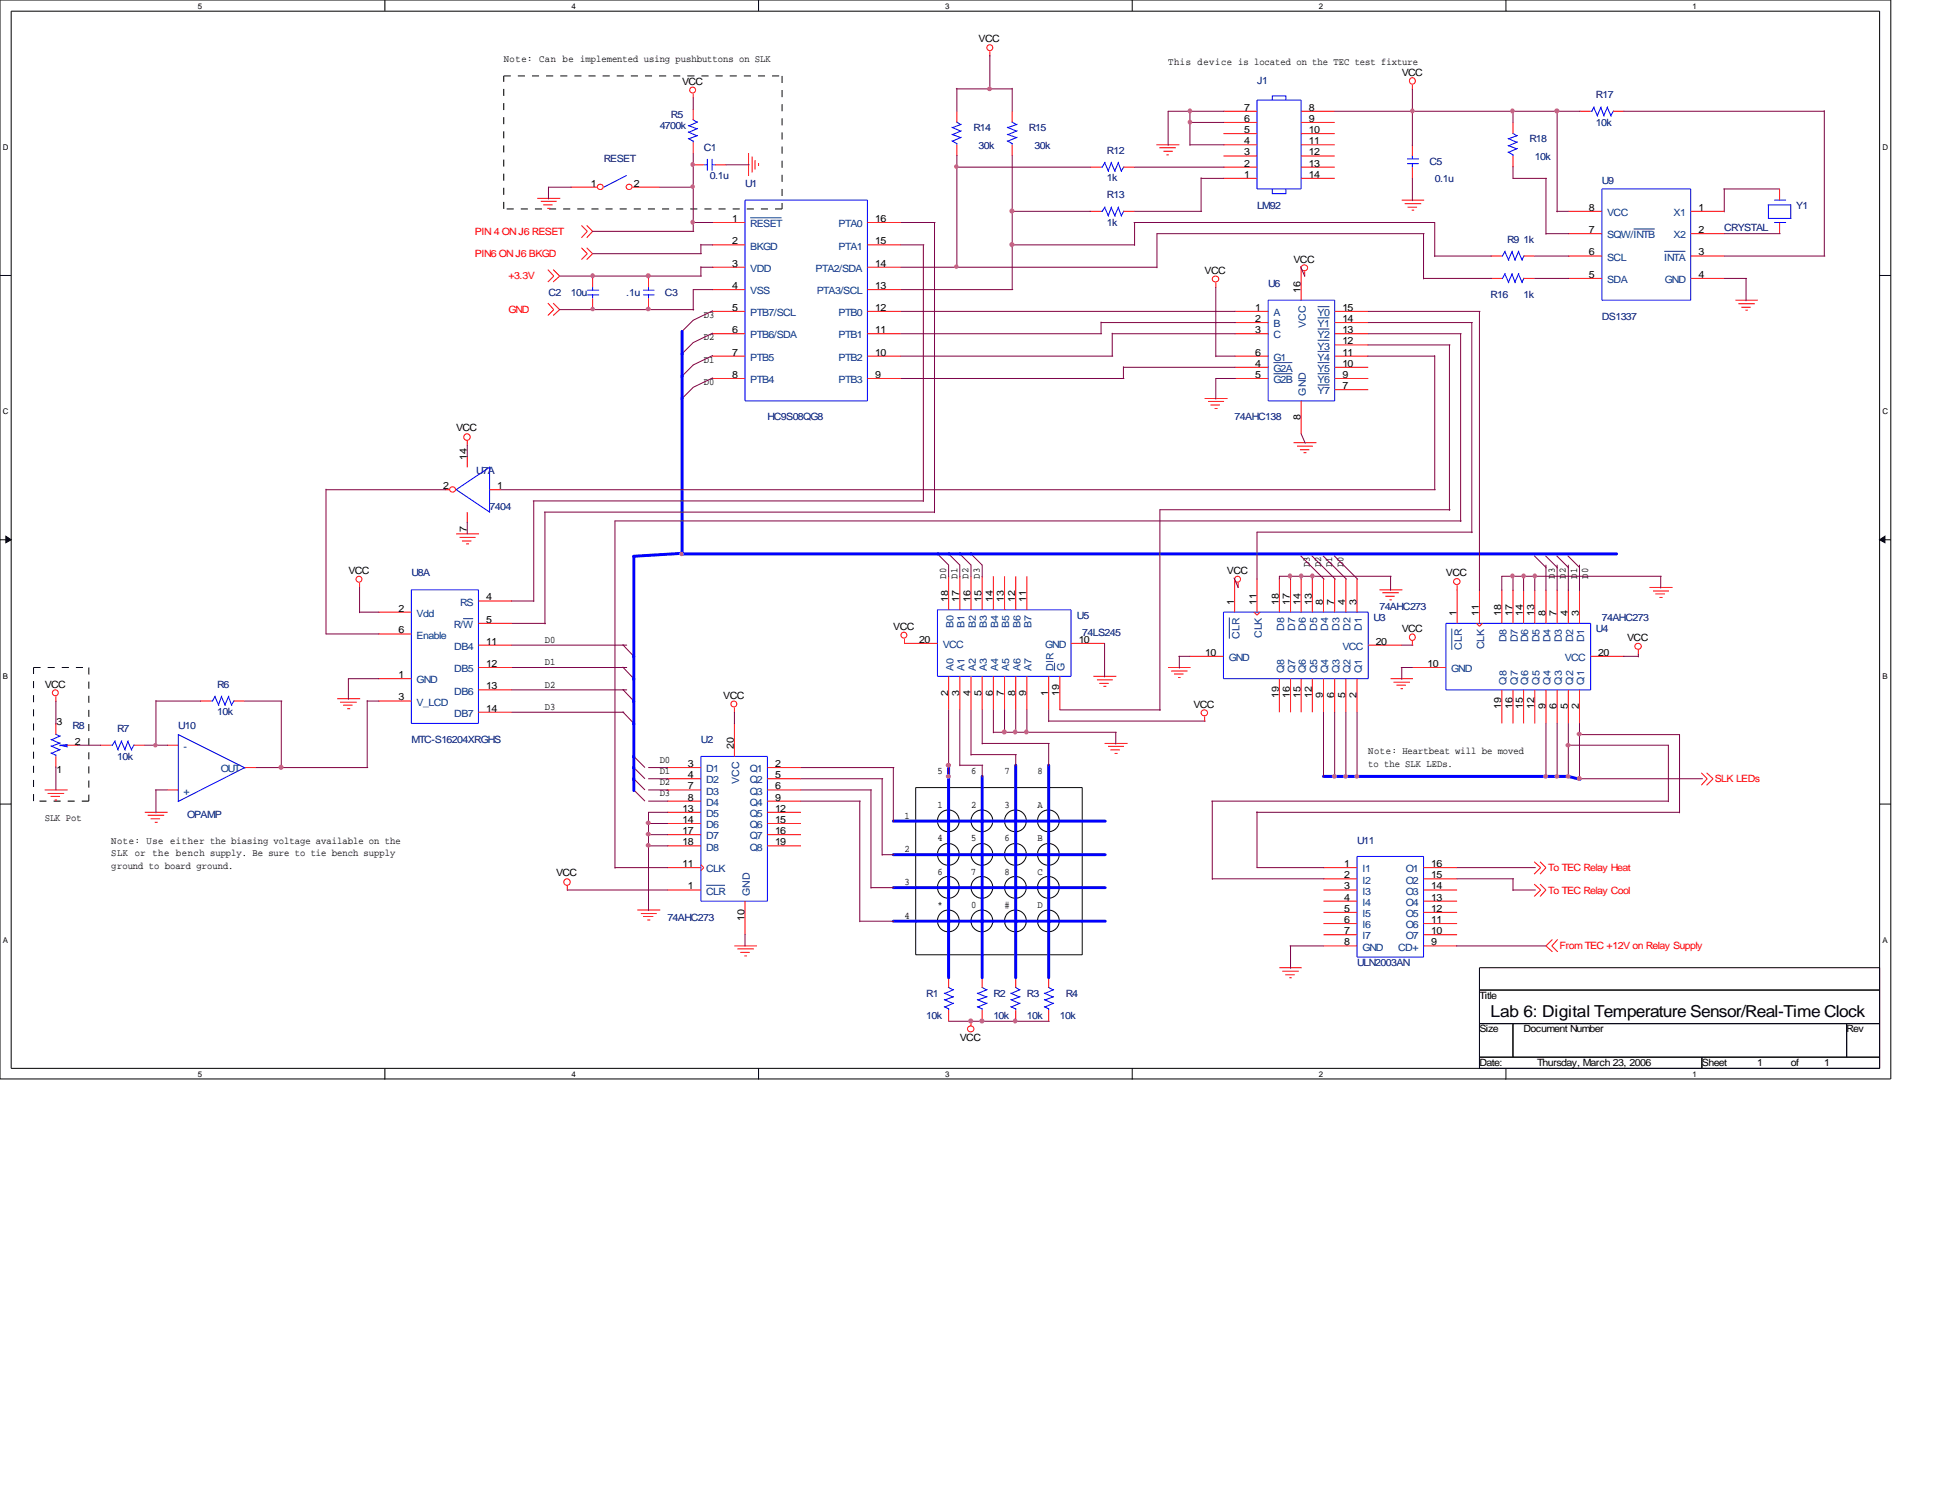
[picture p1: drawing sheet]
<svg xmlns="http://www.w3.org/2000/svg" width="279mm" height="216mm" viewBox="0 0 279 216" stroke-linecap="round" stroke-linejoin="round" font-family="sans-serif">
<g fill="none" stroke="#000" stroke-width=".14">
<path d="M0 0h272v155.2h-272zM1.6 1.6h268.8v152.1h-268.8zM55.4 0v1.6M109.1 0v1.6M162.9 0v1.6M216.7 0v1.6M0 39.6h1.6M270.4 39.6h1.6M0 77.6h1.6M270.4 77.6h1.6M0 115.7h1.6M131.7 113.3h24v24h-24z"/>
<path d="M270.4 115.7h1.6M270.4 139.2h-57.5v14.5M55.4 153.7v1.6M109.1 153.7v1.6M162.9 153.7v1.6M212.9 142.4h57.5M212.9 147.2h57.5M212.9 152.1h57.5M216.7 153.7v1.6M217.7 147.2v4.9M244.9 152.1v1.6M265.7 147.2v4.9"/>
<circle cx="136.4" cy="118.1" r="1.57"/>
<circle cx="141.3" cy="118.1" r="1.57"/>
<circle cx="146.1" cy="118.1" r="1.57"/>
<circle cx="150.8" cy="118.1" r="1.57"/>
<circle cx="136.4" cy="122.9" r="1.57"/>
<circle cx="136.4" cy="127.6" r="1.57"/>
<circle cx="136.4" cy="132.5" r="1.57"/>
<circle cx="141.3" cy="122.9" r="1.57"/>
<circle cx="141.3" cy="127.6" r="1.57"/>
<circle cx="141.3" cy="132.5" r="1.57"/>
<circle cx="146.1" cy="122.9" r="1.57"/>
<circle cx="146.1" cy="127.6" r="1.57"/>
<circle cx="146.1" cy="132.5" r="1.57"/>
<circle cx="150.8" cy="122.9" r="1.57"/>
<circle cx="150.8" cy="127.6" r="1.57"/>
<circle cx="150.8" cy="132.5" r="1.57"/>
</g>
<path d="M.8 77.1l.8 .5-.8 .5zM270.4 77.6l.8-.5v1z" fill="#000" stroke="#000" stroke-width=".14"/>
<path d="M72.5 10.9h40M112.5 10.9v19.2M72.5 30.1v-19.2M112.5 30.1h-40M4.8 96h8M12.8 96v19.2M4.8 115.2v-19.2M12.8 115.2h-8" fill="none" stroke="#000" stroke-width=".14" stroke-dasharray="1 1 1 1 1 1 1 1" stroke-linecap="butt"/>
<g fill="none" stroke="#f00" stroke-width=".14">
<path d="M99.7 13.5v.6M99.7 15.7v1.6M137.7 16v1.6M142.4 7.4v.7M145.6 16v1.6M176 16h4.8M176 19.2h4.8M176 17.6h4.8M187.2 16h4.8M187.2 19.2h4.8M187.2 17.6h4.8M203.2 12.2v.7"/>
<path d="M217.7 17.6v1.6M227.2 16h1.7M232.1 16h1.6M77.3 28.5h3.3M77.8 29h2.3M78.1 29.5h1.4M78.7 30h.5M78.8 38.8l.9 .9-.9 .9M79.6 38.8l.9 .9-.9 .9M82.1 26.9h3.8M83.7 35.6l.8 .9-.8 .8M83.7 32.4l.8 .9-.8 .9"/>
<path d="M84.4 35.6l.9 .9-.9 .8M84.4 32.4l.9 .9-.9 .9M85.3 39.7v1.6M91 26.9h3.9M93.3 39.7v1.6M99.7 20.5v1.6M99.7 23.7h1.6M102.4 32h4.8M102.4 35.2h4.8M102.4 38.4h4.8M102.9 23.7h1.6M107.7 22v3.3"/>
<path d="M108.2 22.5v2.3M108.6 23v1.4M109.1 23.5v.4M124.8 32h4.8M124.8 35.2h4.8M124.8 38.4h4.8M137.7 20.8v1.6M145.6 20.8v1.6M156.8 24h1.6M156.8 30.4h1.6M161.6 24h1.6M161.6 30.4h1.6"/>
<path d="M166.4 20.8h3.3M166.8 21.3h2.4M167.4 21.8h1.3M167.8 22.3h.3M176 20.8h4.8M176 24h4.8M176 25.7h4.8M176 22.4h4.8M187.2 20.8h4.8M187.2 38.4v4.8M187.2 24h4.8M187.2 25.7h4.8"/>
<path d="M187.2 22.4h4.8M187.7 39v.8M201.7 28.8h3.2M202.1 29.3h2.4M202.5 29.8h1.4M203.1 30.2h.4M203.2 20.8v1.6M203.2 24v1.7M214.5 36.8h1.6M217.7 22.4v1.6M219.2 36.8h1.6M225.6 30.4h4.9"/>
<path d="M225.6 33.6h4.9M225.6 36.8h4.9M243.2 30.4h4.9M243.2 33.6h4.9M243.2 36.8h4.9M256 27.2v1.6M256 32v1.6M78.8 43.6l.9 .9-.9 .9M79.6 43.6l.9 .9-.9 .9M85.3 42.9v1.6M93.3 42.9v1.6M102.4 41.7h4.8"/>
<path d="M102.4 44.8h4.8M102.4 48h4.8M102.4 51.2h4.8M102.4 54.4h4.8M124.8 41.7h4.8M124.8 44.8h4.8M124.8 48h4.8M124.8 51.2h4.8M124.8 54.4h4.8M173.3 57.3h3.3M173.8 57.7h2.3M174.2 58.3h1.3"/>
<path d="M174.8 58.8h.4M174.9 40.6v.8M177.6 44.8h4.9M177.6 48h4.9M177.6 51.2h4.9M177.6 54.4h4.9M177.6 46.4h4.9M177.6 52.8h4.9M187.2 57.7v4.7M192 44.8h4.8M192 48h4.8M192 51.2h4.8"/>
<path d="M192 54.4h4.8M192 46.4h4.8M192 49.6h4.8M192 52.8h4.8M192 56h4.8M214.5 40h1.6M219.2 40h1.6M225.6 40h4.9M243.2 40h4.9M249.7 43.2h3.2M250.1 43.7h2.4M250.5 44.2h1.4"/>
<path d="M251.1 44.6h.4M64 70.4h.7M65.6 76.8h3.3M66.1 77.3h2.3M66.5 77.8h1.3M67.1 78.2h.4M67.2 63.4v.7M67.2 65.6v1.6M67.2 73.7v1.5M70.4 70.4h1.7M186.1 63.7h3.3M186.6 64.2h2.3"/>
<path d="M187 64.7h1.4M187.5 65.1h.5M51.7 83.8v.8M54.4 97.6h4.8M54.4 88.1h4.8M54.4 91.2h4.8M68.8 96h4.9M68.8 92.8h4.9M68.8 99.2h4.9M68.8 86.4h4.9M68.8 89.7h4.9M130.1 91.9v.7"/>
<path d="M130.1 92.5h4.8M136.5 82.9v4.8M136.5 97.3v4.8M138.1 82.9v4.8M138.1 97.3v4.8M139.7 82.9v4.8M139.7 97.3v4.8M141.3 82.9v4.8M141.3 97.3v4.8M142.9 82.9v4.8M142.9 97.3v4.8M144.5 82.9v4.8"/>
<path d="M144.5 97.3v4.8M146.1 82.9v4.8M146.1 97.3v4.8M147.7 82.9v4.8M147.7 97.3v4.8M150.9 97.3v4.8M152.5 97.3v4.8M154.1 92.5h4.8M157.3 97.3h3.3M157.8 97.8h2.3M158.2 98.3h1.3M158.7 98.7h.5"/>
<path d="M168.1 96h3.2M168.5 96.5h2.4M168.9 96.9h1.4M169.5 97.5h.3M171.2 94.4h4.8M177.6 83.2v4.9M178.1 83.8v.8M180.4 88.1l.4 .4 .5-.4M180.8 83.2v4.9M184.1 83.2v4.9M184.1 97.6v4.8M185.7 83.2v4.9"/>
<path d="M185.7 97.6v4.8M187.2 83.2v4.9M187.2 97.6v4.8M188.8 83.2v4.9M188.8 97.6v4.8M190.4 83.2v4.9M190.4 97.6v4.8M192 83.2v4.9M192 97.6v4.8M193.6 83.2v4.9M193.6 97.6v4.8M195.2 83.2v4.9"/>
<path d="M195.2 97.6v4.8M196.8 92.8h4.9M198.5 84.8h3.3M198.9 85.3h2.4M199.3 85.8h1.4M199.9 86.3h.3M200.1 97.6h3.2M200.5 98.1h2.4M200.9 98.6h1.4M201.5 99.1h.3M203.2 96h4.8M203.2 92.2v.7"/>
<path d="M209.6 84.2v5.5M212.4 89.7l.5 .4 .4-.4M212.9 84.8v4.9M216.1 84.8v4.9M216.1 99.2v4.9M217.7 84.8v4.9M217.7 99.2v4.9M219.2 84.8v4.9M219.2 99.2v4.9M220.8 84.8v4.9M220.8 99.2v4.9M222.4 84.8v4.9"/>
<path d="M222.4 99.2v4.9M224 84.8v4.9M224 99.2v4.9M225.6 84.8v4.9M225.6 99.2v4.9M227.2 84.8v4.9M227.2 99.2v4.9M228.9 94.4h4.8M235.7 93.5v.6M237.3 84.5h3.3M237.8 85h2.3M238.2 85.4h1.3"/>
<path d="M238.8 85.9h.4M6.4 113.6h3.3M6.9 114.1h2.3M7.3 114.6h1.3M7.9 115.1h.3M8 100.2v.7M8 104.1v1.6M8 108.8v1.6M9.7 107.2h1.5M14.4 107.2h1.6M19.2 107.2h1.6M20.8 116.8h3.3"/>
<path d="M21.3 117.3h2.3M21.7 117.8h1.3M22.3 118.3h.4M24 113.6h1.7M24 107.2h1.7M28.8 100.8h1.6M33.6 100.8h1.6M35.2 110.4h1.6M48.5 100.5h3.3M48.9 101h2.4M49.4 101.4h1.3M50 101.9h.4"/>
<path d="M54.4 100.8h4.8M68.8 102.4h4.9M96 116.8h4.8M96 113.6h4.8M96 110.4h4.8M96 112h4.8M96 115.2h4.8M96 118.4h4.8M105.7 101.8v.7M105.7 104.1v4.7M110.4 116.8h4.8M110.4 113.6h4.8"/>
<path d="M110.4 110.4h4.8M110.4 112h4.8M110.4 115.2h4.8M110.4 118.4h4.8M158.9 106.9h3.3M159.4 107.4h2.3M159.8 107.9h1.3M160.4 108.4h.4M173.3 103v.8M244.8 111.2l.8 .8-.8 .9M245.5 111.2l1 .8-1 .9M81.6 127.4v.7"/>
<path d="M91.7 130.9h3.3M92.2 131.4h2.3M92.5 131.8h1.5M93.1 132.3h.5M96 120.1h4.8M96 121.7h4.8M96 124.8h4.8M96 128h4.8M100.8 124.4l.5 .4-.5 .4M105.7 136.1h3.2M106.1 136.5h2.4M106.5 137h1.4"/>
<path d="M107.1 137.5h.3M107.2 129.6v4.9M110.4 120.1h4.8M110.4 121.7h4.8M184.1 139.2h3.2M184.5 139.7h2.4M190.4 136.1h4.8M190.4 124.8h4.8M190.4 128h4.8M190.4 126.4h4.8M190.4 129.6h4.8M190.4 131.2h4.8"/>
<path d="M190.4 132.8h4.8M190.4 134.5h4.8M204.8 136.1h4.8M204.8 124.8h4.8M204.8 128h4.8M204.8 126.4h4.8M204.8 129.6h4.8M204.8 131.2h4.8M204.8 132.8h4.8M204.8 134.5h4.8M220.7 124l1 .8-1 .9M220.7 127.2l1 .8-1 .9"/>
<path d="M221.6 124l.8 .8-.8 .9M221.6 127.2l.8 .8-.8 .9M223.4 135.1l-1 1 1 .8M224.1 135.1l-.8 1 .8 .8M136.5 140.5v1.6M136.5 145.3v1.6M139.7 146.8v.8M141.3 140.5v1.6M141.3 145.3v1.6M146.1 140.5v1.6M146.1 145.3v1.6M150.9 140.5v1.6"/>
<path d="M150.9 145.3v1.6M184.9 140.2h1.4M185.5 140.6h.3"/>
<circle cx="99.7" cy="13" r=".42"/>
<circle cx="142.4" cy="6.9" r=".42"/>
<circle cx="203.2" cy="11.6" r=".45"/>
<circle cx="86.4" cy="26.9" r=".4"/>
<circle cx="90.5" cy="26.9" r=".4"/>
<circle cx="187.7" cy="38.5" r=".45"/>
<circle cx="174.9" cy="40.1" r=".45"/>
<circle cx="65.1" cy="70.4" r=".4"/>
<circle cx="67.2" cy="62.9" r=".47"/>
<circle cx="8" cy="99.7" r=".42"/>
<circle cx="51.6" cy="83.3" r=".42"/>
<circle cx="130" cy="91.4" r=".42"/>
<circle cx="178.1" cy="83.3" r=".42"/>
<circle cx="203.2" cy="91.7" r=".45"/>
<circle cx="209.6" cy="83.7" r=".45"/>
<circle cx="235.7" cy="93" r=".45"/>
<circle cx="105.6" cy="101.3" r=".42"/>
<circle cx="173.3" cy="102.5" r=".45"/>
<circle cx="81.6" cy="126.9" r=".47"/>
<circle cx="139.7" cy="148" r=".45"/>
</g>
<g fill="none" stroke="#00f" stroke-width=".14">
<path d="M99 19.9l.7 .4M99 19l1.3 .6M99 18l1.3 .5M99.7 17.2l.6 .4M100.4 19.5l-1.3 .5M100.4 18.5l-1.3 .5M100.4 17.5l-1.3 .6M136.9 19.3l1.4 .5M136.9 18.3l1.4 .6M137.6 17.5l.7 .4M138.3 19.7l-1.3 .6M138.3 18.8l-1.3 .6"/>
<path d="M138.3 17.9l-1.3 .5M144.9 19.3l1.4 .5M144.9 18.3l1.4 .6M145.5 17.5l.8 .4M146.4 19.7l-1.5 .6M146.4 18.8l-1.5 .6M146.4 17.9l-1.5 .5M180.8 14.4h6.4v12.8h-6.4zM183 14.4v-.6h2v.6M216.9 19.9l1.4 .6M217.6 19.1l.7 .5M218.4 19.5l-1.4 .5"/>
<path d="M228.9 16h.2M229.3 15.4l.6 1.4M229.4 15.3l-.4 .7M230.3 15.4l.5 1.4M230.4 15.3l-.6 1.4M231.2 15.4l.6 1.4M231.3 15.3l-.6 1.4M232.2 15.9l-.5 .8M90.2 25.2l-3.3 1.7M99.7 20.2v.3M101.3 23.7h.6M101.8 22.9v1.7"/>
<path d="M102.4 22.9v1.7M102.4 23.7h.6M107.2 28.8h17.6v28.9h-17.6zM136.9 20.2l.8 .5M137.7 20.6v.2M144.9 20.2l.7 .5M145.6 20.6v.2M158.4 24h.3M158.4 30.4h.3M158.9 23.4l.6 1.3M158.9 29.8l.6 1.4M159 23.3l-.4 .7"/>
<path d="M159 29.7l-.4 .7M159.9 23.4l.5 1.3M159.9 29.8l.5 1.4M159.9 23.3l-.5 1.3M159.9 29.7l-.5 1.4M160.9 23.4l.5 1.3M160.9 29.8l.5 1.4M161 23.3l-.6 1.3M161 29.7l-.6 1.4M161.7 24l-.4 .6M161.7 30.3l-.4 .8M183 27.2v.7h2v-.7"/>
<path d="M202.4 23.5h1.7M202.4 22.9h1.7M203.2 22.4v.5M203.2 23.5v.5M216.1 36.8h.1M216.5 39.4l.6 1.3M216.5 36.2l.6 1.3M216.6 39.3l-.4 .7M216.6 36.1l-.4 .7M216.9 21.8l.8 .5M216.9 20.9l1.4 .5M217.5 39.4l.5 1.3"/>
<path d="M217.5 36.2l.5 1.3M217.6 39.3l-.6 1.3M217.6 36.1l-.6 1.3M217.7 22.2v.2M218.4 21.3l-1.4 .6M218.4 20.4l-1.4 .6M218.4 39.4l.6 1.3M218.4 36.2l.6 1.3M218.5 39.3l-.6 1.3M218.5 36.1l-.6 1.3M219.3 40l-.4 .6M219.3 36.7l-.4 .7"/>
<path d="M230.5 27.2h12.7v16h-12.7zM254.3 29.5h3.3M254.4 31.4h3.3M254.4 29.5v2M255.3 32h1.7M255.3 28.8h1.7M257.6 29.4v2M84.5 42.4h1.7M84.5 41.7h1.7M85.3 41.2v.5M85.3 42.3v.6M92.5 42.4h1.6"/>
<path d="M92.5 41.7h1.6M93.3 41.2v.5M93.3 42.3v.6M182.5 43.2h9.5v14.5h-9.5zM216.1 40h.1M65.5 70.4l4.9 3.3M70.4 67.2v6.5M70.5 67.1l-4.9 3.3M59.2 84.8h9.6v19.3h-9.6zM134.9 87.7h19.2v9.6h-19.2zM176 88.1h20.8v9.5h-20.8zM208 89.7h20.9v9.5h-20.9z"/>
<path d="M7.3 106.3l1.3 .6M7.3 107.3l1.3 .6M7.3 108.3l.7 .3M8 105.6l.6 .3M8 108.5v.3M8.6 107.2h1.1M8.6 107.2l1.1 .2M8.7 107.8l-1.3 .6M8.7 106.8l-1.3 .6M8.7 105.8l-1.3 .6M9.7 107.1l-1.1 .2M9.7 107v.4"/>
<path d="M16 107.2h.3M16.5 106.6l.5 1.3M16.6 106.5l-.4 .7M17.4 106.6l.6 1.3M17.5 106.5l-.6 1.4M18.4 106.6l.6 1.3M18.5 106.5l-.6 1.4M19.3 107.1l-.4 .8M25.7 105.7l9.6 4.8M25.7 105.6v9.6M30.4 100.8h.2M30.9 100.2l.6 1.3"/>
<path d="M31 100.1l-.4 .7M31.8 100.2l.6 1.3M31.9 100.1l-.5 1.3M32.9 100.2l.5 1.3M32.9 100.1l-.6 1.3M33.7 100.8l-.4 .6M35.2 110.4l-9.6 4.9M100.8 108.8h9.6v20.8h-9.6zM195.2 123.2h9.6v14.5h-9.6zM135.8 144.8l.7 .3M135.8 143.8l1.4 .6M135.8 142.8l1.4 .6"/>
<path d="M136.4 142l.8 .4M136.5 145v.3M137.2 144.3l-1.3 .6M137.2 143.3l-1.3 .5M137.2 142.3l-1.3 .6M140.5 144.8l.8 .3M140.5 143.8l1.5 .6M140.5 142.8l1.5 .6M141.2 142l.8 .4M141.3 145v.3M142.1 144.3l-1.5 .6M142.1 143.3l-1.5 .5"/>
<path d="M142.1 142.3l-1.5 .6M145.4 144.8l.7 .3M145.4 143.8l1.3 .6M145.4 142.8l1.3 .6M146 142l.7 .4M146.1 145v.3M146.8 144.3l-1.3 .6M146.8 143.3l-1.3 .5M146.8 142.3l-1.3 .6M150.2 144.8l.7 .3M150.2 143.8l1.4 .6M150.2 142.8l1.4 .6"/>
<path d="M150.8 142l.8 .4M150.9 145v.3M151.6 144.3l-1.3 .6M151.6 143.3l-1.3 .5M151.6 142.3l-1.3 .6"/>
</g>
<g fill="none" stroke="#004080" stroke-width=".14">
<path d="M107.9 31.3h4.5M235 32.9h3.1M239.4 36.2h3.1M183.2 52.2h2.7M183.2 53.8h2.7M189.6 44.1h1.7M189.6 45.7h1.7M189.6 47.3h1.7M189.6 48.9h1.7M189.6 50.5h1.7M189.6 52.2h1.7M189.6 53.8h1.7"/>
<path d="M189.6 55.4h1.7M66.6 89h1.5M151.7 95.3v1.2M176.9 88.8v3.1M208.9 90.4v3.1M101.6 127.3h2.7"/>
</g>
<g fill="none" stroke="#800040" stroke-width=".14">
<path d="M99.7 14.1v1.6M137.6 12.8h8M137.7 12.7v3.3M142.4 8v4.8M145.6 12.7v3.3M171.2 17.6h4.9M171.2 16v4.9M176.1 16h-8v4.9M192 16h35.3M203.2 12.8v8.1M217.7 16v1.7M224 16v14.5"/>
<path d="M233.6 16h28.9M262.5 15.9v20.9M80.5 39.7h20.4M82.2 26.9h-3.3v1.7M85.3 36.5h15.6M85.3 33.3h14.5M94.9 26.9h4.9M99.7 22.1v11.2M99.7 32h2.8M100.8 35.1v1.4M100.8 38.4v1.3M100.8 35.2h1.7"/>
<path d="M100.8 38.4h1.7M104.5 23.7h3.3M129.6 32h4.9M129.6 35.2h3.3M129.6 38.4h36.9M132.8 35.2v36.9M134.5 32v41.7M137.7 24h19.2M137.7 22.4v16M145.5 35.2h17.7M145.6 22.4v19.3M145.6 30.4h11.3"/>
<path d="M163.2 32h43.2v4.9M163.2 24h12.9M163.2 30.4h9.7M163.2 32v3.3M171.2 20.8h4.9M172.8 25.6v4.8M172.8 25.7h3.3M187.1 38.4l.6 1.3M203.2 25.7v3.2M204.8 33.6v6.5M204.9 33.6h-38.4v4.9M206.4 36.8h8.1"/>
<path d="M217.7 24v1.7h4.8M220.8 36.8h4.9M222.4 25.7v8M222.4 33.6h3.3M223.9 30.4h1.7M248 27.2h8M248.1 36.8h14.5M248.1 33.6h8M248.1 27.2v3.3M80.5 44.5h19.3M102.5 47.9l-2.8 1.4-1.7 1.7M102.5 54.4l-2.8 1.3-1.7 1.7"/>
<path d="M102.5 44.7l-2.8 1.4-1.7 1.7M102.5 51.1l-2.8 1.4-1.7 1.7M102.5 41.7h-2.8v2.9M129.6 51.2h30.5M129.6 54.4h32.1M129.6 41.7h16.1M129.6 48h28.9M129.6 44.8h48.1M158.4 46.4h19.3M158.4 46.3v1.7M160 47.9v3.3M160 48h17.7"/>
<path d="M161.6 52.7v1.7M161.6 52.8h16.1M174.9 51.2h2.8M174.9 41.3v10M177.7 54.4h-2.8v3M196.8 51.2h9.6M196.8 49.6h11.8M196.8 46.4h15M196.8 48h13.4M196.8 44.8h16.1M204.8 40h9.7M206.4 51.1v19.3"/>
<path d="M208.5 49.6v23.8M210.1 48v27M211.8 46.4v30.2M212.9 44.8v40.1M220.8 40h4.9M248.1 40h3.2M251.2 40v3.3M46.9 70.4v20.8h7.6M46.9 70.4h17.2M67.2 64v1.7M67.2 75.1v1.7M72.1 70.4h134.4"/>
<path d="M76.7 72.1h56.1M76.8 72.1v14.4M78.3 73.7h56.2M78.4 73.7v16M134.8 79.6l1.7 1.7v1.7M136.4 79.6l1.7 1.7v1.7M138 79.6l1.7 1.7v1.7M139.6 79.6l1.7 1.7v1.7M187.1 79.9l3.4 3.4M187.2 62.4l.6 1.4M188.7 79.9l3.4 3.4M190.3 79.9l3.4 3.4"/>
<path d="M191.9 79.9l3.4 3.4M208.6 73.3h-41.7v28.9M210.2 74.9h-121.7v50M211.8 76.5h-31v6.8M220.7 79.9l1.7 1.7M222.3 79.9l1.7 1.7M223.9 79.9l1.7 1.7M225.6 79.9l1.6 1.7M51.7 88.1h2.8M51.7 84.5v3.6M54.5 97.6h-4.4v3M73.6 86.4h3.2"/>
<path d="M73.7 99.2h16.5M73.7 92.8h16.5M73.7 96h16.5M73.7 89.7h4.8M89.6 99.1l1.6 1.7M89.6 95.9l1.6 1.7M89.6 92.7l1.6 1.7M158.9 92.5v4.9M169.6 94.4h1.6M169.7 94.4v1.7M177.5 83.1l.6 1.4M185.7 82.9v.4"/>
<path d="M187.2 82.9v.4M188.8 82.9v.4M200.1 82.9v2M200.2 82.9h-16.1v.4M201.6 96h1.6M201.7 92.8h1.6M201.7 96v1.7M217.7 82.9v2M219.2 82.9v2M220.8 82.9v2M222.4 81.3v3.6M224 81.3v3.6"/>
<path d="M225.6 81.3v3.6M227.2 81.3v3.6M233.6 94.4h2.1M235.7 94.1v.4M238.9 82.9v1.7M239 82.9h-22.9v2M8 100.8v3.3M8 110.3v3.3M11.2 107.2h3.3M20.8 107.2h3.3M22.4 113.6h1.6M22.4 100.8v6.4"/>
<path d="M22.4 113.6v3.3M22.4 100.8h6.5M35.2 100.8h5.4M36.8 110.4h16.1M40.5 100.8v9.7M52.8 100.8h1.7M52.8 100.8v9.6M73.7 102.4h16M89.6 102.4l1.6 1.7M91.1 108.7l1.7 1.7M91.1 113.5l1.7 1.7M91.1 111.9l1.7 1.7"/>
<path d="M91.1 110.3l1.7 1.7M93.3 110.4h2.8M93.3 113.6h2.8M93.3 112h2.8M93.3 115.2h2.8M93.3 118.4h2.8M96.1 116.8h-2.8v14.2M105.7 102.4v1.7M115.2 110.4h13.4M115.2 113.6h10.2M115.2 112h11.8M115.2 115.2h8.6"/>
<path d="M123.7 115.2v17.4M125.3 113.6v14.2M126.9 112v11M128.5 110.4v7.8M136.5 102.1v9.7M138.1 110.1h3.3M138.1 102.1v8.1M139.7 108.5h6.5M139.7 102.1v6.5M141.3 102.1v4.9M141.3 110.1v1.7M141.3 106.9h9.7"/>
<path d="M142.9 102.1v3.3M142.9 105.3h17.7M144.5 102.1v3.3M146.1 102.1v3.3M146.1 108.5v1.7M147.7 102.1v3.3M150.9 102.1v1.7M150.9 106.9v3.3M150.9 103.7h22.5M152.5 102.1h14.5M160.5 105.3v1.7M174.3 115.2h65.7"/>
<path d="M174.4 115.2v11.3M180.8 116.8h60.8M180.8 116.8v8h9.7M190.4 102.4v9.4M192 102.4v9.4M193.6 102.4v9.4M195.2 102.4v9.4M222.4 104.1v7.7M224 104.1v7.7M225.6 107.2h14.4v8.1M225.6 104.1v7.7M227.2 105.7h14.4v11.2"/>
<path d="M227.2 112h17.7M227.2 104.1v8M81.6 128h14.5M88.5 124.8h7.6M93.3 120.1h2.8M93.3 121.7h2.8M107.2 134.4v1.7M123.7 132.5h4.9M125.3 127.7h3.3M126.9 122.9h1.7M174.4 126.4h16.1M185.6 136.1h4.8"/>
<path d="M185.7 136.1v3.2M209.5 136.1h12.9M209.6 124.8h11.3M209.6 126.4h8.2M217.7 128h3.2M217.7 126.4v1.7M136.5 146.9h14.5"/>
</g>
<g fill="none" stroke="#00f" stroke-width=".42">
<path d="M98.1 47.7v32.1M98.1 79.7h134.5M98.2 79.6l-7 .4v33.7M128.5 118.1h30.5M136.5 110.1v30.5M141.3 111.7v28.9M146.1 110.1v30.5M150.9 110.1v30.5M190.4 111.7h35.3M225.6 111.7l1.7 .4M128.5 132.5h30.5M128.5 127.7h30.5"/>
<path d="M128.5 122.9h30.5"/>
</g>
<g fill="#f0f" stroke="#f0f" stroke-width=".14">
<circle cx="192" cy="111.7" r=".28"/>
<circle cx="193.6" cy="111.7" r=".28"/>
<circle cx="40.4" cy="110.4" r=".3"/>
<circle cx="141.3" cy="146.9" r=".3"/>
<circle cx="185.6" cy="82.8" r=".28"/>
<circle cx="99.6" cy="32" r=".28"/>
<circle cx="136.5" cy="110.1" r=".28"/>
<circle cx="85.2" cy="39.7" r=".28"/>
<circle cx="22.4" cy="107.2" r=".25"/>
<circle cx="93.3" cy="121.6" r=".28"/>
<circle cx="139.7" cy="146.9" r=".3"/>
<circle cx="85.3" cy="44.5" r=".25"/>
<circle cx="99.6" cy="23.7" r=".28"/>
<circle cx="99.7" cy="26.8" r=".25"/>
<circle cx="93.3" cy="39.7" r=".3"/>
<circle cx="187.2" cy="82.8" r=".28"/>
<circle cx="219.2" cy="82.8" r=".28"/>
<circle cx="217.6" cy="82.8" r=".28"/>
<circle cx="188.8" cy="82.8" r=".28"/>
<circle cx="147.6" cy="105.3" r=".28"/>
<circle cx="93.3" cy="120" r=".28"/>
<circle cx="220.8" cy="82.8" r=".28"/>
<circle cx="146" cy="146.9" r=".28"/>
<circle cx="144.5" cy="105.3" r=".3"/>
<circle cx="93.3" cy="44.5" r=".28"/>
<circle cx="93.3" cy="118.4" r=".28"/>
<circle cx="146" cy="105.3" r=".28"/>
<circle cx="225.6" cy="107.2" r=".28"/>
<circle cx="227.2" cy="105.6" r=".28"/>
<circle cx="227.2" cy="112" r=".3"/>
<circle cx="171.2" cy="16" r=".28"/>
<circle cx="171.2" cy="17.6" r=".28"/>
<circle cx="137.6" cy="38.4" r=".25"/>
<circle cx="145.6" cy="35.2" r=".3"/>
<circle cx="137.6" cy="24" r=".25"/>
<circle cx="142.4" cy="12.8" r=".28"/>
<circle cx="203.2" cy="16" r=".28"/>
<circle cx="145.6" cy="30.4" r=".3"/>
<circle cx="224" cy="16" r=".3"/>
<circle cx="217.6" cy="16" r=".28"/>
<circle cx="195.2" cy="111.7" r=".28"/>
<circle cx="136.5" cy="111.7" r=".28"/>
<circle cx="98" cy="79.7" r=".25"/>
<circle cx="225.6" cy="111.7" r=".28"/>
<circle cx="222.4" cy="111.7" r=".28"/>
<circle cx="224" cy="111.7" r=".28"/>
</g>
<text font-size="2.4" x="214.5" y="146.2">Lab 6: Digital Temperature Sensor/Real-Time Clock</text>
<g font-size="1.4">
<text x="72.5" y="9">Note: Can be implemented using pushbuttons on SLK</text>
<text x="140.8" y="6.1">VCC</text>
<text x="168.1" y="9.3">This device is located on the TEC test fixture</text>
<text x="201.7" y="10.9">VCC</text>
<text x="98.1" y="12.2">VCC</text>
<text x="179" y="17.5">6</text>
<text x="179" y="15.9">7</text>
<text x="188.3" y="17.5">9</text>
<text x="188.3" y="15.9">8</text>
<text x="179" y="24">2</text>
<text x="179" y="22.4">3</text>
<text x="179" y="20.7">4</text>
<text x="179" y="19.1">5</text>
<text x="188.3" y="24">13</text>
<text x="188.3" y="22.4">12</text>
<text x="188.3" y="20.7">11</text>
<text x="188.3" y="19.1">10</text>
<text x="85" y="26.8">1</text>
<text x="91.2" y="26.8">2</text>
<text x="179" y="25.6">1</text>
<text x="188.3" y="25.6">14</text>
<text x="105.3" y="31.9">1</text>
<text x="105.3" y="35.1">2</text>
<text x="125.9" y="35.1">15</text>
<text x="125.9" y="31.9">16</text>
<text x="228.6" y="30.3">8</text>
<text x="228.6" y="33.5">7</text>
<text x="244.3" y="33.5">2</text>
<text x="244.3" y="30.3">1</text>
<text x="105.3" y="38.4">3</text>
<text x="105.3" y="41.6">4</text>
<text x="125.9" y="41.6">13</text>
<text x="125.9" y="38.4">14</text>
<text x="173.3" y="39.4">VCC</text>
<text x="186.1" y="37.8">VCC</text>
<text x="228.6" y="36.7">6</text>
<text x="228.6" y="40">5</text>
<text x="244.3" y="40">4</text>
<text x="244.3" y="36.7">3</text>
<text x="101.3" y="45.8">D3</text>
<text x="105.3" y="44.7">5</text>
<text x="105.3" y="47.9">6</text>
<text x="125.9" y="47.9">11</text>
<text x="125.9" y="44.7">12</text>
<text x="180.6" y="44.7">1</text>
<text x="180.6" y="46.3">2</text>
<text x="180.6" y="47.9">3</text>
<text x="187.1" y="42.1" transform="rotate(-90 187.1 42.1)">16</text>
<text x="193.1" y="44.7">15</text>
<text x="193.1" y="46.3">14</text>
<text x="193.1" y="47.9">13</text>
<text x="101.3" y="52.2">D1</text>
<text x="101.3" y="48.9">D2</text>
<text x="105.3" y="51.1">7</text>
<text x="125.9" y="51.1">10</text>
<text x="180.6" y="51.1">6</text>
<text x="180.6" y="52.7">4</text>
<text x="193.1" y="49.5">12</text>
<text x="193.1" y="51.1">11</text>
<text x="193.1" y="52.7">10</text>
<text x="101.3" y="55.4">D0</text>
<text x="105.3" y="54.4">8</text>
<text x="125.9" y="54.4">9</text>
<text x="180.6" y="54.4">5</text>
<text x="193.1" y="54.4">9</text>
<text x="193.1" y="56">7</text>
<text x="65.6" y="62.1">VCC</text>
<text x="187.1" y="60.5" transform="rotate(-90 187.1 60.5)">8</text>
<text x="63.8" y="70.4">2</text>
<text x="67.1" y="66.1" transform="rotate(-90 67.1 66.1)">14</text>
<text x="71.5" y="70.4">1</text>
<text x="67.1" y="76.5" transform="rotate(-90 67.1 76.5)">7</text>
<text x="50.1" y="82.5">VCC</text>
<text x="136.1" y="83.2" transform="rotate(-90 136.1 83.2)">D0</text>
<text x="137.8" y="83.2" transform="rotate(-90 137.8 83.2)">D1</text>
<text x="139.4" y="83.2" transform="rotate(-90 139.4 83.2)">D2</text>
<text x="141" y="83.2" transform="rotate(-90 141 83.2)">D3</text>
<text x="176.5" y="82.5">VCC</text>
<text x="188.5" y="81.6" transform="rotate(-90 188.5 81.6)">D3</text>
<text x="190.1" y="81.6" transform="rotate(-90 190.1 81.6)">D2</text>
<text x="191.7" y="81.6" transform="rotate(-90 191.7 81.6)">D1</text>
<text x="193.3" y="81.6" transform="rotate(-90 193.3 81.6)">D0</text>
<text x="208" y="82.9">VCC</text>
<text x="223.7" y="83.2" transform="rotate(-90 223.7 83.2)">D3</text>
<text x="225.3" y="83.2" transform="rotate(-90 225.3 83.2)">D2</text>
<text x="226.9" y="83.2" transform="rotate(-90 226.9 83.2)">D1</text>
<text x="228.5" y="83.2" transform="rotate(-90 228.5 83.2)">D0</text>
<text x="57.3" y="88">2</text>
<text x="69.9" y="86.4">4</text>
<text x="69.9" y="89.6">5</text>
<text x="136.4" y="86.6" transform="rotate(-90 136.4 86.6)">18</text>
<text x="138" y="86.6" transform="rotate(-90 138 86.6)">17</text>
<text x="139.6" y="86.6" transform="rotate(-90 139.6 86.6)">16</text>
<text x="141.2" y="86.6" transform="rotate(-90 141.2 86.6)">15</text>
<text x="142.8" y="86.6" transform="rotate(-90 142.8 86.6)">14</text>
<text x="144.4" y="86.6" transform="rotate(-90 144.4 86.6)">13</text>
<text x="146" y="86.6" transform="rotate(-90 146 86.6)">12</text>
<text x="147.7" y="86.6" transform="rotate(-90 147.7 86.6)">11</text>
<text x="177.5" y="87" transform="rotate(-90 177.5 87)">1</text>
<text x="180.8" y="87" transform="rotate(-90 180.8 87)">11</text>
<text x="184" y="87" transform="rotate(-90 184 87)">18</text>
<text x="185.6" y="87" transform="rotate(-90 185.6 87)">17</text>
<text x="187.1" y="87" transform="rotate(-90 187.1 87)">14</text>
<text x="188.7" y="87" transform="rotate(-90 188.7 87)">13</text>
<text x="190.3" y="87" transform="rotate(-90 190.3 87)">8</text>
<text x="191.9" y="87" transform="rotate(-90 191.9 87)">7</text>
<text x="193.5" y="87" transform="rotate(-90 193.5 87)">4</text>
<text x="195.2" y="87" transform="rotate(-90 195.2 87)">3</text>
<text x="209.5" y="88.6" transform="rotate(-90 209.5 88.6)">1</text>
<text x="212.8" y="88.6" transform="rotate(-90 212.8 88.6)">11</text>
<text x="216" y="88.6" transform="rotate(-90 216 88.6)">18</text>
<text x="217.6" y="88.6" transform="rotate(-90 217.6 88.6)">17</text>
<text x="219.1" y="88.6" transform="rotate(-90 219.1 88.6)">14</text>
<text x="220.7" y="88.6" transform="rotate(-90 220.7 88.6)">13</text>
<text x="222.3" y="88.6" transform="rotate(-90 222.3 88.6)">8</text>
<text x="223.9" y="88.6" transform="rotate(-90 223.9 88.6)">7</text>
<text x="225.6" y="88.6" transform="rotate(-90 225.6 88.6)">4</text>
<text x="227.2" y="88.6" transform="rotate(-90 227.2 88.6)">3</text>
<text x="57.3" y="91.1">6</text>
<text x="69.9" y="92.7">11</text>
<text x="69.9" y="95.9">12</text>
<text x="78.4" y="92.5">D0</text>
<text x="78.4" y="95.7">D1</text>
<text x="128.5" y="90.6">VCC</text>
<text x="132.2" y="92.5">20</text>
<text x="155.2" y="92.5">10</text>
<text x="173.4" y="94.3">10</text>
<text x="198" y="92.7">20</text>
<text x="201.7" y="90.9">VCC</text>
<text x="205.4" y="95.9">10</text>
<text x="230" y="94.3">20</text>
<text x="234.1" y="92.2">VCC</text>
<text x="6.4" y="98.9">VCC</text>
<text x="57.3" y="97.5">1</text>
<text x="57.3" y="100.8">3</text>
<text x="69.9" y="99.1">13</text>
<text x="78.4" y="98.9">D2</text>
<text x="104.1" y="100.5">VCC</text>
<text x="136.4" y="100.1" transform="rotate(-90 136.4 100.1)">2</text>
<text x="138" y="100.1" transform="rotate(-90 138 100.1)">3</text>
<text x="139.6" y="100.1" transform="rotate(-90 139.6 100.1)">4</text>
<text x="141.2" y="100.1" transform="rotate(-90 141.2 100.1)">5</text>
<text x="142.8" y="100.1" transform="rotate(-90 142.8 100.1)">6</text>
<text x="144.4" y="100.1" transform="rotate(-90 144.4 100.1)">7</text>
<text x="146" y="100.1" transform="rotate(-90 146 100.1)">8</text>
<text x="147.7" y="100.1" transform="rotate(-90 147.7 100.1)">9</text>
<text x="150.8" y="100.1" transform="rotate(-90 150.8 100.1)">1</text>
<text x="152.4" y="100.1" transform="rotate(-90 152.4 100.1)">19</text>
<text x="171.7" y="101.8">VCC</text>
<text x="184" y="100.4" transform="rotate(-90 184 100.4)">19</text>
<text x="185.6" y="100.4" transform="rotate(-90 185.6 100.4)">16</text>
<text x="187.1" y="100.4" transform="rotate(-90 187.1 100.4)">15</text>
<text x="188.7" y="100.4" transform="rotate(-90 188.7 100.4)">12</text>
<text x="190.3" y="100.4" transform="rotate(-90 190.3 100.4)">9</text>
<text x="191.9" y="100.4" transform="rotate(-90 191.9 100.4)">6</text>
<text x="193.5" y="100.4" transform="rotate(-90 193.5 100.4)">5</text>
<text x="195.2" y="100.4" transform="rotate(-90 195.2 100.4)">2</text>
<text x="8.1" y="104.2">3</text>
<text x="10.8" y="107.1">2</text>
<text x="69.9" y="102.4">14</text>
<text x="78.4" y="102.1">D3</text>
<text x="105.6" y="107.7" transform="rotate(-90 105.6 107.7)">20</text>
<text x="216" y="102" transform="rotate(-90 216 102)">19</text>
<text x="217.6" y="102" transform="rotate(-90 217.6 102)">16</text>
<text x="219.1" y="102" transform="rotate(-90 219.1 102)">15</text>
<text x="220.7" y="102" transform="rotate(-90 220.7 102)">12</text>
<text x="222.3" y="102" transform="rotate(-90 222.3 102)">9</text>
<text x="223.9" y="102" transform="rotate(-90 223.9 102)">6</text>
<text x="225.6" y="102" transform="rotate(-90 225.6 102)">5</text>
<text x="227.2" y="102" transform="rotate(-90 227.2 102)">2</text>
<text x="8.1" y="111.2">1</text>
<text x="94.9" y="111.3">D1</text>
<text x="94.9" y="109.8">D0</text>
<text x="94.9" y="112.9">D2</text>
<text x="99" y="110.3">3</text>
<text x="99" y="111.9">4</text>
<text x="99" y="113.5">7</text>
<text x="111.5" y="110.3">2</text>
<text x="111.5" y="111.9">5</text>
<text x="111.5" y="113.5">6</text>
<text x="134.9" y="111.3">5</text>
<text x="139.7" y="111.3">6</text>
<text x="144.5" y="111.3">7</text>
<text x="149.3" y="111.3">8</text>
<text x="196.8" y="108.5">Note: Heartbeat will be moved</text>
<text x="196.8" y="110.3">to the SLK LEDs.</text>
<text x="6.4" y="118.1">SLK Pot</text>
<text x="94.9" y="114.6">D3</text>
<text x="98.2" y="116.8">13</text>
<text x="98.2" y="118.4">14</text>
<text x="98.2" y="120">17</text>
<text x="99" y="115.1">8</text>
<text x="111.5" y="115.1">9</text>
<text x="111.5" y="116.8">12</text>
<text x="111.5" y="118.4">15</text>
<text x="111.5" y="120">16</text>
<text x="130.1" y="117.8">1</text>
<text x="134.9" y="116.2">1</text>
<text x="139.7" y="116.2">2</text>
<text x="144.5" y="116.2">3</text>
<text x="149.3" y="116.2">A</text>
<text x="16" y="121.3">Note: Use either the biasing voltage available on the</text>
<text x="16" y="123.2">SLK or the bench supply. Be sure to tie bench supply</text>
<text x="16" y="125.1">ground to board ground.</text>
<text x="98.2" y="121.6">18</text>
<text x="98.2" y="124.7">11</text>
<text x="111.5" y="121.6">19</text>
<text x="130.1" y="122.6">2</text>
<text x="134.9" y="121">4</text>
<text x="134.9" y="125.8">6</text>
<text x="139.7" y="125.8">7</text>
<text x="139.7" y="121">5</text>
<text x="144.5" y="125.8">8</text>
<text x="144.5" y="121">6</text>
<text x="149.3" y="125.8">C</text>
<text x="149.3" y="121">B</text>
<text x="193.4" y="124.7">1</text>
<text x="205.9" y="124.7">16</text>
<text x="80" y="126.1">VCC</text>
<text x="99" y="127.9">1</text>
<text x="130.1" y="127.3">3</text>
<text x="134.9" y="130.6">*</text>
<text x="139.7" y="130.6">0</text>
<text x="144.5" y="130.6">#</text>
<text x="149.3" y="130.6">D</text>
<text x="193.4" y="126.3">2</text>
<text x="193.4" y="127.9">3</text>
<text x="193.4" y="129.5">4</text>
<text x="193.4" y="131.1">5</text>
<text x="205.9" y="126.3">15</text>
<text x="205.9" y="127.9">14</text>
<text x="205.9" y="129.5">13</text>
<text x="205.9" y="131.1">12</text>
<text x="107.1" y="132.4" transform="rotate(-90 107.1 132.4)">10</text>
<text x="130.1" y="132.2">4</text>
<text x="193.4" y="132.8">6</text>
<text x="193.4" y="134.4">7</text>
<text x="193.4" y="136">8</text>
<text x="205.9" y="136">9</text>
<text x="205.9" y="132.8">11</text>
<text x="205.9" y="134.4">10</text>
<text x="212.9" y="143.7">Title</text>
<text x="138.1" y="149.8">VCC</text>
<text x="212.9" y="148.5">Size</text>
<text x="219.2" y="148.5">Document Number</text>
<text x="265.7" y="148.5">Rev</text>
<text x="212.9" y="153.3">Date:</text>
<text x="221.1" y="153.3">Thursday, March 23, 2006</text>
<text x="244.9" y="153.3">Sheet</text>
<text x="252.8" y="153.3">1</text>
<text x="257.6" y="153.3">of</text>
<text x="262.5" y="153.3">1</text>
</g>
<g font-size="1.4" fill="#000080">
<text x="96.5" y="16.9">R5</text>
<text x="180.8" y="12">J1</text>
<text x="229.6" y="14.1">R17</text>
<text x="86.9" y="23.4">RESET</text>
<text x="94.9" y="18.5">4700k</text>
<text x="101.3" y="21.8">C1</text>
<text x="140" y="18.9">R14</text>
<text x="140.8" y="21.4">30k</text>
<text x="148" y="18.9">R15</text>
<text x="148.8" y="21.4">30k</text>
<text x="159.3" y="22.1">R12</text>
<text x="205.7" y="23.7">C5</text>
<text x="220" y="20.5">R18</text>
<text x="220.8" y="23">10k</text>
<text x="229.6" y="18.1">10k</text>
<text x="102.1" y="25.7">0.1u</text>
<text x="107.2" y="26.9">U1</text>
<text x="159.3" y="26.1">1k</text>
<text x="159.3" y="28.4">R13</text>
<text x="206.4" y="26.2">0.1u</text>
<text x="230.5" y="26.4">U9</text>
<text x="159.3" y="32.5">1k</text>
<text x="180.8" y="30.1">LM92</text>
<text x="216.8" y="34.9">R9 1k</text>
<text x="248.1" y="33.3">CRYSTAL</text>
<text x="258.4" y="30.1">Y1</text>
<text x="182.5" y="41.3">U6</text>
<text x="78.9" y="42.6">C2</text>
<text x="82.1" y="42.6">10u</text>
<text x="90.1" y="42.6">.1u</text>
<text x="95.7" y="42.6">C3</text>
<text x="214.5" y="42.9">R16</text>
<text x="219.2" y="42.9">1k</text>
<text x="230.5" y="46.1">DS1337</text>
<text x="110.4" y="60.5">HC9S08QG8</text>
<text x="177.6" y="60.5">74AHC138</text>
<text x="68.5" y="68.2">U7A</text>
<text x="70.4" y="73.3">7404</text>
<text x="59.2" y="82.9">U8A</text>
<text x="154.9" y="89">U5</text>
<text x="197.6" y="89.3">U3</text>
<text x="198.5" y="87.7">74AHC273</text>
<text x="230.5" y="89.3">74AHC273</text>
<text x="155.7" y="91.5">74LS245</text>
<text x="229.6" y="90.9">U4</text>
<text x="31.2" y="98.9">R6</text>
<text x="10.4" y="104.8">R8</text>
<text x="16.8" y="105.3">R7</text>
<text x="25.7" y="104.8">U10</text>
<text x="31.2" y="102.9">10k</text>
<text x="59.2" y="106.9">MTC-S16204XRGHS</text>
<text x="100.8" y="106.9">U2</text>
<text x="16.8" y="109.3">10k</text>
<text x="26.9" y="117.6">OPAMP</text>
<text x="195.2" y="121.3">U11</text>
<text x="96" y="132.5">74AHC273</text>
<text x="133.3" y="143.3">R1</text>
<text x="142.9" y="143.3">R2</text>
<text x="147.7" y="143.3">R3</text>
<text x="153.3" y="143.3">R4</text>
<text x="195.2" y="138.9">ULN2003AN</text>
<text x="133.3" y="146.6">10k</text>
<text x="142.9" y="146.6">10k</text>
<text x="147.7" y="146.6">10k</text>
<text x="152.5" y="146.6">10k</text>
</g>
<g font-size="1.4" fill="#f00">
<text x="68.3" y="33.8">PIN 4 ON J6 RESET</text>
<text x="68.3" y="37">PIN6 ON J6 BKGD</text>
<text x="73.2" y="40.1">+3.3V</text>
<text x="73.2" y="45">GND</text>
<text x="246.7" y="112.5">SLK LEDs</text>
<text x="222.8" y="125.3">To TEC Relay Heat</text>
<text x="222.8" y="128.5">To TEC Relay Cool</text>
<text x="224.4" y="136.5">From TEC +12V on Relay Supply</text>
</g>
<g font-size="1.4" fill="#004080">
<text x="107.9" y="32.7">RESET</text>
<text x="107.9" y="35.9">BKGD</text>
<text x="120.6" y="35.9">PTA1</text>
<text x="120.6" y="32.7">PTA0</text>
<text x="231.2" y="31.1">VCC</text>
<text x="231.2" y="34.3">SQW/INTB</text>
<text x="240.8" y="34.3">X2</text>
<text x="240.8" y="31.1">X1</text>
<text x="107.9" y="39.1">VDD</text>
<text x="117.3" y="39.1">PTA2/SDA</text>
<text x="231.2" y="37.5">SCL</text>
<text x="231.2" y="40.7">SDA</text>
<text x="239.4" y="37.5">INTA</text>
<text x="239.5" y="40.7">GND</text>
<text x="107.9" y="42.3">VSS</text>
<text x="107.9" y="45.5">PTB7/SCL</text>
<text x="117.5" y="42.3">PTA3/SCL</text>
<text x="120.6" y="45.5">PTB0</text>
<text x="183.2" y="45.5">A</text>
<text x="183.2" y="47.1">B</text>
<text x="187.9" y="47.2" transform="rotate(-90 187.9 47.2)">VCC</text>
<text x="189.6" y="45.5">Y0</text>
<text x="189.6" y="47.1">Y1</text>
<text x="107.9" y="48.7">PTB6/SDA</text>
<text x="107.9" y="51.9">PTB5</text>
<text x="120.6" y="51.9">PTB2</text>
<text x="120.6" y="48.7">PTB1</text>
<text x="183.2" y="48.7">C</text>
<text x="183.2" y="51.9">G1</text>
<text x="183.2" y="53.5">G2A</text>
<text x="189.6" y="48.7">Y2</text>
<text x="189.6" y="50.3">Y3</text>
<text x="189.6" y="51.9">Y4</text>
<text x="189.6" y="53.5">Y5</text>
<text x="107.9" y="55.1">PTB4</text>
<text x="120.6" y="55.1">PTB3</text>
<text x="183.2" y="55.1">G2B</text>
<text x="187.9" y="56.9" transform="rotate(-90 187.9 56.9)">GND</text>
<text x="189.6" y="55.1">Y6</text>
<text x="189.6" y="56.7">Y7</text>
<text x="59.9" y="88.7">Vdd</text>
<text x="66.2" y="87.1">RS</text>
<text x="59.9" y="91.9">Enable</text>
<text x="65.3" y="90.3">R/W</text>
<text x="65.4" y="93.5">DB4</text>
<text x="135.6" y="93.2">VCC</text>
<text x="137.2" y="90.3" transform="rotate(-90 137.2 90.3)">B0</text>
<text x="138.8" y="90.3" transform="rotate(-90 138.8 90.3)">B1</text>
<text x="140.4" y="90.3" transform="rotate(-90 140.4 90.3)">B2</text>
<text x="142" y="90.3" transform="rotate(-90 142 90.3)">B3</text>
<text x="143.6" y="90.3" transform="rotate(-90 143.6 90.3)">B4</text>
<text x="145.2" y="90.3" transform="rotate(-90 145.2 90.3)">B5</text>
<text x="146.8" y="90.3" transform="rotate(-90 146.8 90.3)">B6</text>
<text x="148.4" y="90.3" transform="rotate(-90 148.4 90.3)">B7</text>
<text x="150.4" y="93.2">GND</text>
<text x="176.8" y="95.1">GND</text>
<text x="178.3" y="91.9" transform="rotate(-90 178.3 91.9)">CLR</text>
<text x="181.5" y="91.8" transform="rotate(-90 181.5 91.8)">CLK</text>
<text x="184.7" y="90.8" transform="rotate(-90 184.7 90.8)">D8</text>
<text x="186.4" y="90.8" transform="rotate(-90 186.4 90.8)">D7</text>
<text x="187.9" y="90.8" transform="rotate(-90 187.9 90.8)">D6</text>
<text x="189.5" y="90.8" transform="rotate(-90 189.5 90.8)">D5</text>
<text x="191.1" y="90.8" transform="rotate(-90 191.1 90.8)">D4</text>
<text x="192.7" y="90.8" transform="rotate(-90 192.7 90.8)">D3</text>
<text x="193.1" y="93.5">VCC</text>
<text x="194.3" y="90.8" transform="rotate(-90 194.3 90.8)">D2</text>
<text x="195.9" y="90.8" transform="rotate(-90 195.9 90.8)">D1</text>
<text x="210.3" y="93.5" transform="rotate(-90 210.3 93.5)">CLR</text>
<text x="213.5" y="93.4" transform="rotate(-90 213.5 93.4)">CLK</text>
<text x="216.7" y="92.4" transform="rotate(-90 216.7 92.4)">D8</text>
<text x="218.4" y="92.4" transform="rotate(-90 218.4 92.4)">D7</text>
<text x="219.9" y="92.4" transform="rotate(-90 219.9 92.4)">D6</text>
<text x="221.5" y="92.4" transform="rotate(-90 221.5 92.4)">D5</text>
<text x="223.1" y="92.4" transform="rotate(-90 223.1 92.4)">D4</text>
<text x="224.7" y="92.4" transform="rotate(-90 224.7 92.4)">D3</text>
<text x="225.1" y="95.1">VCC</text>
<text x="226.3" y="92.4" transform="rotate(-90 226.3 92.4)">D2</text>
<text x="227.9" y="92.4" transform="rotate(-90 227.9 92.4)">D1</text>
<text x="59.9" y="98.3">GND</text>
<text x="59.9" y="101.5">V_LCD</text>
<text x="65.4" y="96.7">DB5</text>
<text x="65.4" y="99.9">DB6</text>
<text x="137.2" y="96.5" transform="rotate(-90 137.2 96.5)">A0</text>
<text x="138.8" y="96.5" transform="rotate(-90 138.8 96.5)">A1</text>
<text x="140.4" y="96.5" transform="rotate(-90 140.4 96.5)">A2</text>
<text x="142" y="96.5" transform="rotate(-90 142 96.5)">A3</text>
<text x="143.6" y="96.5" transform="rotate(-90 143.6 96.5)">A4</text>
<text x="145.2" y="96.5" transform="rotate(-90 145.2 96.5)">A5</text>
<text x="146.8" y="96.5" transform="rotate(-90 146.8 96.5)">A6</text>
<text x="148.4" y="96.5" transform="rotate(-90 148.4 96.5)">A7</text>
<text x="151.6" y="96.5" transform="rotate(-90 151.6 96.5)">DIR</text>
<text x="153.2" y="96.5" transform="rotate(-90 153.2 96.5)">G</text>
<text x="184.7" y="96.9" transform="rotate(-90 184.7 96.9)">Q8</text>
<text x="186.4" y="96.9" transform="rotate(-90 186.4 96.9)">Q7</text>
<text x="187.9" y="96.9" transform="rotate(-90 187.9 96.9)">Q6</text>
<text x="189.5" y="96.9" transform="rotate(-90 189.5 96.9)">Q5</text>
<text x="191.1" y="96.9" transform="rotate(-90 191.1 96.9)">Q4</text>
<text x="192.7" y="96.9" transform="rotate(-90 192.7 96.9)">Q3</text>
<text x="194.3" y="96.9" transform="rotate(-90 194.3 96.9)">Q2</text>
<text x="195.9" y="96.9" transform="rotate(-90 195.9 96.9)">Q1</text>
<text x="208.8" y="96.7">GND</text>
<text x="216.7" y="98.5" transform="rotate(-90 216.7 98.5)">Q8</text>
<text x="218.4" y="98.5" transform="rotate(-90 218.4 98.5)">Q7</text>
<text x="219.9" y="98.5" transform="rotate(-90 219.9 98.5)">Q6</text>
<text x="221.5" y="98.5" transform="rotate(-90 221.5 98.5)">Q5</text>
<text x="223.1" y="98.5" transform="rotate(-90 223.1 98.5)">Q4</text>
<text x="224.7" y="98.5" transform="rotate(-90 224.7 98.5)">Q3</text>
<text x="226.3" y="98.5" transform="rotate(-90 226.3 98.5)">Q2</text>
<text x="227.9" y="98.5" transform="rotate(-90 227.9 98.5)">Q1</text>
<text x="26.4" y="107.9">-</text>
<text x="65.4" y="103.1">DB7</text>
<text x="31.7" y="111.1">OUT</text>
<text x="101.6" y="111.1">D1</text>
<text x="101.6" y="112.7">D2</text>
<text x="106.3" y="112.8" transform="rotate(-90 106.3 112.8)">VCC</text>
<text x="107.9" y="111.1">Q1</text>
<text x="107.9" y="112.7">Q2</text>
<text x="26.4" y="114.3">+</text>
<text x="101.6" y="114.3">D3</text>
<text x="101.6" y="115.9">D4</text>
<text x="101.6" y="117.5">D5</text>
<text x="101.6" y="119.1">D6</text>
<text x="107.9" y="114.3">Q3</text>
<text x="107.9" y="115.9">Q4</text>
<text x="107.9" y="117.5">Q5</text>
<text x="107.9" y="119.1">Q6</text>
<text x="101.6" y="120.7">D7</text>
<text x="101.6" y="122.3">D8</text>
<text x="101.6" y="125.5">CLK</text>
<text x="107.9" y="120.7">Q7</text>
<text x="107.9" y="122.3">Q8</text>
<text x="196" y="125.5">I1</text>
<text x="202.3" y="125.5">O1</text>
<text x="101.6" y="128.7">CLR</text>
<text x="107.9" y="128.9" transform="rotate(-90 107.9 128.9)">GND</text>
<text x="196" y="127.1">I2</text>
<text x="196" y="128.7">I3</text>
<text x="196" y="130.3">I4</text>
<text x="196" y="131.9">I5</text>
<text x="202.3" y="127.1">O2</text>
<text x="202.3" y="128.7">O3</text>
<text x="202.3" y="130.3">O4</text>
<text x="202.3" y="131.9">O5</text>
<text x="196" y="133.5">I6</text>
<text x="196" y="135.1">I7</text>
<text x="196" y="136.7">GND</text>
<text x="201.2" y="136.7">CD+</text>
<text x="202.3" y="133.5">O6</text>
<text x="202.3" y="135.1">O7</text>
</g>
<g font-size="1.1">
<text x="28.4" y="1.3">5</text>
<text x="82.2" y="1.3">4</text>
<text x="136" y="1.3">3</text>
<text x="189.7" y="1.3">2</text>
<text x="243.5" y="1.3">1</text>
<text x=".4" y="21.6">D</text>
<text x="270.8" y="21.6">D</text>
<text x=".4" y="59.6">C</text>
<text x="270.8" y="59.6">C</text>
<text x=".4" y="97.6">B</text>
<text x="270.8" y="97.6">B</text>
<text x=".4" y="135.6">A</text>
<text x="270.8" y="135.6">A</text>
<text x="28.4" y="154.9">5</text>
<text x="82.2" y="154.9">4</text>
<text x="136" y="154.9">3</text>
<text x="189.7" y="154.9">2</text>
<text x="243.5" y="154.9">1</text>
</g>
</svg>
